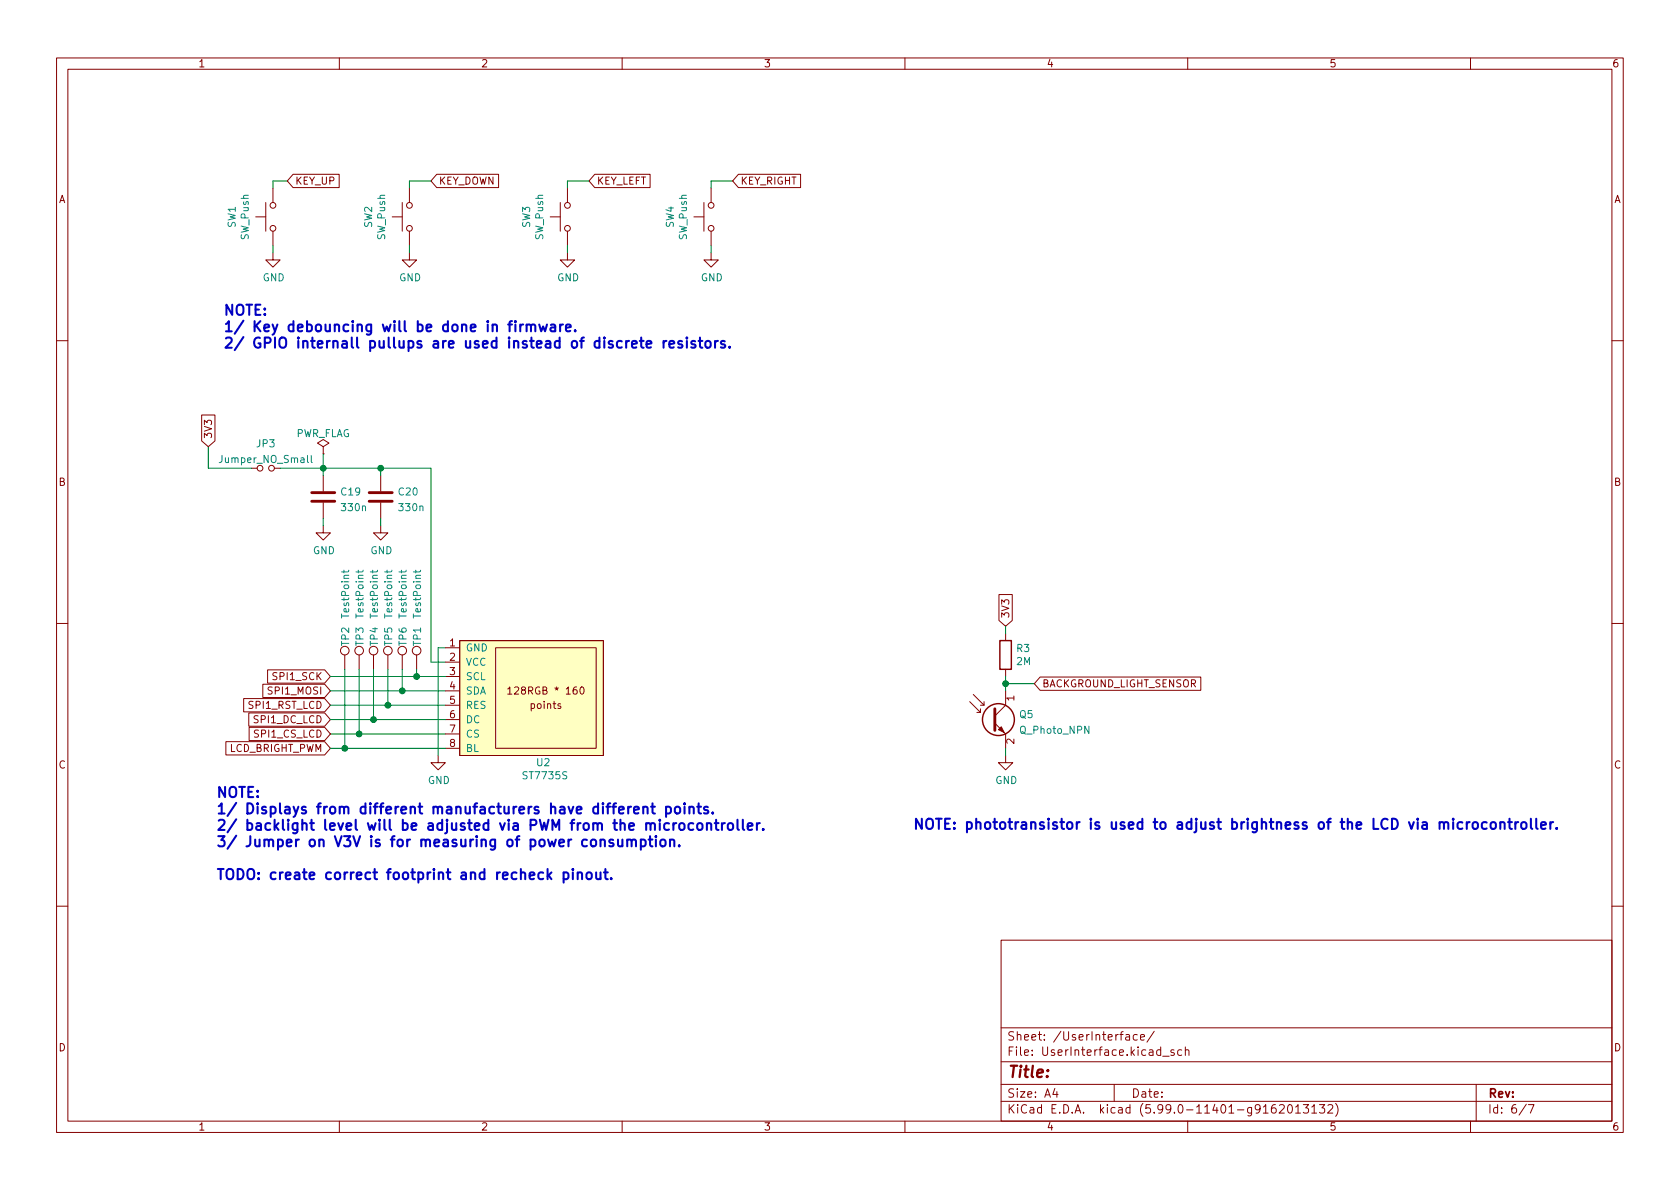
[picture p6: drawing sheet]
<svg xmlns="http://www.w3.org/2000/svg" width="297mm" height="210mm" viewBox="0 0 297 210" stroke-linecap="round" stroke-linejoin="round" font-family="sans-serif">
<g fill="none" stroke="#840000" stroke-width=".18">
<path d="M10 10.2h277v190.1h-277zM12 12.2h273v186.1h-273zM60 10.2v2M110 10.2v2M160 10.2v2M210 10.2v2M260 10.2v2M45.2 38.3h1.8M47 35.8v5.1M48.3 33.3v2.5M51.8 30.8h8.2v2.4h-8.2l-1-1.2zM69.3 38.3h1.8"/>
<path d="M71.1 35.8v5.1M72.4 33.3v2.5M77.2 30.8h11v2.4h-11l-1-1.2zM97.3 38.3h1.8M99.1 35.8v5.1M100.3 33.3v2.5M105.2 30.8h9.7v2.4h-9.7l-1.1-1.2zM122.7 38.3h1.8M124.5 35.8v5.1M125.7 33.3v2.5M130.6 30.8h11v2.4h-11l-1.1-1.2zM48.3 44.7v1.3h1.2l-1.2 1.2-1.3-1.2h1.3"/>
<path d="M48.3 40.9v2.5M72.4 44.7v1.3h1.3l-1.3 1.2-1.3-1.2h1.3M72.4 40.9v2.5M100.3 44.7v1.3h1.3l-1.3 1.2-1.2-1.2h1.2M100.3 40.9v2.5M125.7 44.7v1.3h1.3l-1.3 1.2-1.2-1.2h1.2M125.7 40.9v2.5M10 60.2h2M35.7 73.4h2.3v4.6l-1.2 1-1.1-1zM57.1 79l1.1-.6-1.1-.7-1 .7 1 .6v1.3M285 60.2h2M57.1 80.3h.1"/>
<path d="M57.1 93v1.2h1.3l-1.3 1.3-1.2-1.3h1.2M57.1 84.1v2.8M57.1 88.9v2.8M67.3 93v1.2h1.3l-1.3 1.3-1.3-1.3h1.3M67.3 84.1v2.8M67.3 88.9v2.8M10 110.2h2M47.3 118.5h10.1l1 1.1-1 1.2h-10.1zM61 115.8v2.6M63.5 115.8v2.6M66 115.8v2.6M68.6 115.8v2.6"/>
<path d="M71.1 115.8v2.6M73.7 115.8v2.6M78.7 114.5h2.6M78.7 117.1h2.6M78.7 119.6h2.6M81.3 113.3h25.4v20.3h-25.4zM87.6 114.5h17.8v17.8h-17.8zM176.6 105.1h2.4v4.6l-1.2 1-1.2-1zM177.8 112v1.3M177.8 118.4v1.2M183.9 119.7h28.4v2.4h-28.4l-1-1.2zM285 110.2h2"/>
<path d="M39.9 131.2h17.5l1 1.1-1 1.2h-17.5zM43.1 123.5h14.3l1 1.2-1 1.2h-14.3zM44 126.1h13.4l1 1.1-1 1.2h-13.4zM44 128.6h13.4l1 1.2-1 1.2h-13.4zM46.5 121h10.9l1 1.2-1 1.1h-10.9zM77.5 133.6v1.3h1.2l-1.2 1.2-1.3-1.2h1.3M78.7 122.2h2.6M78.7 124.7h2.6M78.7 127.2h2.6M78.7 129.8h2.6M78.7 132.3h2.6M89.8 121.8l.3-.3v1.2"/>
<path d="M89.8 122.7h.7M99.1 124.5l-.3-.1-.2 .2 .1 .2 .4 .1v.3h-.5M102.7 121.6l.1-.1a.68 .68 0 0 1 .5 .6 .68 .68 0 0 1-.5 .6l-.1-.1-.2-.3zM171.4 124.1l2 1.9v-.7M172.1 122.8l1.9 1.9v-.6M172.7 126h.7M173.4 124.7h.6M175.9 127.9l1.9 1.9v2.5M177.8 133.6v1.3h1.3l-1.3 1.2-1.3-1.2h1.3M177.8 122.2v2.5l-1.9 1.9M10 160.2h2M177 166.3h108v32h-108z"/>
<path d="M285 160.2h2M60 198.3v2M110 198.3v2M160 198.3v2M177 194.8h108M177 191.8h108M177 187.8h108M177 181.8h108M186.5 192.5l-.4 1h1M186.9 193v1M197 191.8v3M199.1 183h.5l.1 .9"/>
<path d="M199.7 183.3l-.5 .1a.29 .29 0 0 0-.2 .2 .29 .29 0 0 0 .2 .3h.5M201.1 183l-.5-.1-.2 .3v.4l.1 .3h.6M201.6 183.4l.8-.1-.1-.3-.4-.1-.3 .2 .1 .8h.6M204.1 182.4l-1.3 1.9M205.6 186.8h1.1M207.6 185.7l-.4-.1-.2 .2 .1 .3 .5 .1v.4h-.6M208.9 185.7l-.4-.1-.3 .3v.4l.2 .3h.5M209.6 185.8l.2-.2 .3 .1 .1 .9M209.6 185.1v1.5M210 198.3v2M225.5 195.3a.59 .59 0 0 0-.7 .7v.5l.1 .3h.5l.2-.1v-.5l-.1-.2-.4-.1-.3 .3M226.2 195.5l.6-.2 .2 .2 .1 .3-1 1h1"/>
<path d="M227.8 195.5l.2-.2a.81 .81 0 0 1 .6 .7 .81 .81 0 0 1-.3 .8h-.2a.81 .81 0 0 1-.3-1.3zM229.1 195.8l.4-.5v1.5M229.1 196.8h.8M230.4 195.3h1l-.5 .6 .4 .1v.7l-.2 .1h-.5l-.2-.1M231.9 195.8l.5-.5v1.5M231.9 196.8h.9M233.3 195.3h.9l-.5 .6 .4 .1v.7l-.2 .1h-.4l-.2-.1M234.8 195.5l.6-.2 .2 .2v.3l-.9 1h.9M236.1 195.1a1.72 1.72 0 0 1 0 2.3M260 198.3v2M261 191.8v6.5M269.9 195.3l-1.3 1.9"/>
<path d="M270.2 195.3h1l-.6 1.5"/>
<circle cx="48.3" cy="36.3" r=".51"/>
<circle cx="72.4" cy="36.3" r=".51"/>
<circle cx="100.3" cy="36.3" r=".51"/>
<circle cx="125.7" cy="36.3" r=".51"/>
<circle cx="48.3" cy="40.4" r=".51"/>
<circle cx="72.4" cy="40.4" r=".51"/>
<circle cx="100.3" cy="40.4" r=".51"/>
<circle cx="125.7" cy="40.4" r=".51"/>
<circle cx="46" cy="82.8" r=".51"/>
<circle cx="48" cy="82.8" r=".51"/>
<circle cx="61" cy="115.1" r=".76"/>
<circle cx="63.5" cy="115.1" r=".76"/>
<circle cx="66" cy="115.1" r=".76"/>
<circle cx="68.6" cy="115.1" r=".76"/>
<circle cx="71.1" cy="115.1" r=".76"/>
<circle cx="73.7" cy="115.1" r=".76"/>
</g>
<path d="M55.1 88.6h4.1M55.1 87.1h4.1M65.3 88.6h4M65.3 87.1h4M175.9 125.3v3.9" fill="none" stroke="#840000" stroke-width=".51"/>
<path d="M81.3 113.3h25.4v20.3h-25.4z" fill="#ffffc2" stroke="#ffffc2" stroke-width=".18"/>
<g fill="none" stroke="#008484" stroke-width=".18">
<path d="M55 80.5v1.1l.2 .2M60.8 100.8v.5M61.7 100.8l-.2 .3h-1.1M63.4 100.8v.5M64.2 100.8l-.2 .3h-1.1M65.9 100.8v.5M66.7 100.8l-.1 .3h-1.1M68.4 100.8v.5M69.3 100.8l-.2 .3h-1.1M71 100.8v.5M71.8 100.8l-.2 .3h-1M73.5 100.8v.5"/>
<path d="M74.4 100.8l-.2 .3h-1.1"/>
</g>
<g fill="none" stroke="#840000" stroke-width=".25">
<path d="M176.8 113.3h2v5.1h-2z"/>
<circle cx="176.5" cy="127.2" r="2.82"/>
</g>
<path d="M176.5 129l.5-.5 .5 1z" fill="#840000" stroke="#840000" stroke-width=".18"/>
<g fill="none" stroke="#0000c2" stroke-width=".36">
<path d="M92.5 57.4l-.3 .1-.2 .2M93.1 57.6a.45 .45 0 0 1 .8 0v1M93.1 57.4v1.2M93.9 57.6l.2-.2 .5 .1 .1 1.1M95.3 57.4l.4 1.2 .3-.9 .4 .9 .3-1.2M97.4 57.5h.7l.1 1.1M98.2 57.8l-.6 .1a.35 .35 0 0 0-.3 .3 .35 .35 0 0 0 .3 .4l.6-.1M99 57.4v1.2M99.5 57.4l-.3 .1-.2 .2M100.1 58l.8-.2-.1-.3-.5-.1-.2 .2v.9h.7M101.7 58.4v.2M121.4 59.7v.2"/>
<path d="M123.8 59.7v1.5v.2l.4 .1M117.3 60.3v1.2M117.8 60.3l-.3 .1-.2 .2M118.4 60.9l.8-.2-.1-.3-.5-.1-.2 .2v.9h.7M120.6 60.4l-.4-.1-.3 .2 .1 .3 .6 .2v.4h-.7M121.4 60.3v1.2M122.9 60.4l-.4-.1-.3 .2 .1 .3 .6 .2v.4h-.7M123.5 60.3h.7M124.8 60.5a.49 .49 0 0 1 .5-.2 .49 .49 0 0 1 .4 .3v.5a.49 .49 0 0 1-.5 .4 .49 .49 0 0 1-.5-.4zM126.4 60.3v1.2M126.9 60.3l-.3 .1-.2 .2M128.1 60.4l-.4-.1-.2 .2v.3l.6 .2v.4h-.6"/>
<path d="M129 61.3v.2M99.7 154.4l.5-.1 .3 .3v.5l-.2 .3h-.6M101.3 153.7v.1M101.3 154.3v1.2M102.1 154.4a.45 .45 0 0 1 .8 .1v1M102.1 154.3v1.2M103.9 154.4a.49 .49 0 0 1 .7 .2v.5a.49 .49 0 0 1-.4 .4 .49 .49 0 0 1-.5-.4v-.5zM105.4 154.3l.1 1.1a.49 .49 0 0 0 .7-.1M106.2 154.3v1.2M106.8 154.3h.7M107 153.7v1.5l.1 .2 .4 .1M108.1 155.3v.2"/>
<path d="M108.4 148.5h-.4l-.3 .2 .1 .3 .6 .1v.5h-.7M109.3 148.5l.1 1.1a.49 .49 0 0 0 .6-.1M110 148.5v1.2M110.9 148.6a.45 .45 0 0 1 .8 .1v1M110.9 148.5v1.2M111.7 148.7l.2-.2h.5v1.2M113.3 148.5h.5l.4 .3v.5l-.2 .3h-.7M113.3 148.5v1.8M113.7 142.8a.45 .45 0 0 1 .8 .1v1M113.7 142.7v1.2M114.7 148.5h.7M114.9 147.9v1.5l.1 .2 .4 .1"/>
<path d="M115.1 142.7h.7M115.4 142.1v1.5l.1 .2 .3 .1M116 148.5v1.2M116.9 148.5a.49 .49 0 0 1 .8 .3v.5a.49 .49 0 0 1-.5 .4 .49 .49 0 0 1-.5-.4v-.5zM117.8 142.7h.5l.3 .3v.5l-.1 .3h-.7M117.8 142.7v1.8M118.5 148.6a.45 .45 0 0 1 .7 .1v1M118.5 148.5v1.2M119.4 142.8a.49 .49 0 0 1 .5-.2 .49 .49 0 0 1 .4 .4v.5a.49 .49 0 0 1-.5 .4 .49 .49 0 0 1-.5-.4zM120.1 149.5v.2M120.2 145.7a.49 .49 0 0 1 .5-.1 .49 .49 0 0 1 .3 .3v.5a.49 .49 0 0 1-.4 .4 .49 .49 0 0 1-.5-.4zM121 142.1v.1"/>
<path d="M121 142.7v1.2M121.9 142.8a.45 .45 0 0 1 .8 .1v1M121.9 142.7v1.2M122.6 145.6h-.5l-.4 .3v.5l.2 .3h.7M123.3 142.7h.7M123.4 145.7a.49 .49 0 0 1 .4-.1 .49 .49 0 0 1 .4 .3v.5a.49 .49 0 0 1-.5 .4 .49 .49 0 0 1-.4-.4zM123.5 142.1v1.5l.1 .2 .4 .1M125 145.7a.45 .45 0 0 1 .8 .1v1M125 145.6v1.2M125.2 142.7h-.5l-.2 .2 .1 .3 .6 .1v.5h-.7M126 143.7v.2M126.4 145.6h.6"/>
<path d="M126.6 145v1.5l.1 .2 .3 .1M127.6 145.6v1.2M128.2 145.6h-.4l-.2 .3M128.8 145.7a.49 .49 0 0 1 .4-.1 .49 .49 0 0 1 .4 .3v.5a.49 .49 0 0 1-.5 .4 .49 .49 0 0 1-.4-.4zM130.4 145v1.5l.3 .3M131.3 145v1.5l.3 .3M132.2 146.2l.9-.2-.1-.4h-.5l-.3 .2 .1 .9h.7M133.8 145.6v1.2M134.3 145.6h-.3l-.2 .3M134.9 146.6v.2M260.5 145.6a.49 .49 0 0 1 .4-.2 .49 .49 0 0 1 .4 .3v.5a.49 .49 0 0 1-.5 .4 .49 .49 0 0 1-.4-.4zM262.9 145.5l-.6-.1-.3 .3v.5l.2 .3h.7"/>
<path d="M263.6 145.6a.49 .49 0 0 1 .5-.2 .49 .49 0 0 1 .4 .3v.5a.49 .49 0 0 1-.5 .4 .49 .49 0 0 1-.5-.4zM265.3 145.6a.45 .45 0 0 1 .7 0v1M265.3 145.4v1.2M266.6 145.4h.7M266.9 144.8v1.5l.1 .2 .3 .1M267.9 145.4v1.2M268.4 145.4l-.3 .1-.2 .2M269 145.6a.49 .49 0 0 1 .5-.2 .49 .49 0 0 1 .4 .3v.5a.49 .49 0 0 1-.5 .4 .49 .49 0 0 1-.4-.4zM270.7 144.8v1.5l.2 .3M271.6 144.8v1.5l.3 .3M272.5 146l.8-.2-.1-.3-.5-.1-.2 .2 .1 .9h.6M274.1 145.4v1.2"/>
<path d="M274.6 145.4l-.3 .1-.2 .2M275.2 146.4v.2"/>
</g>
<g fill="none" stroke="#008400" stroke-width=".18">
<path d="M50.8 32h-2.5v1.3M76.2 32h-3.8v1.3M104.1 32h-3.8v1.3M129.5 32h-3.8v1.3M48.3 43.4v1.3M72.4 43.4v1.3M100.3 43.4v1.3M125.7 43.4v1.3M36.8 79v3.8h7.6M49.5 82.8h26.7v34.3h2.5M57.1 80.3v3.8M57.1 91.7v1.3"/>
<path d="M67.3 82.8v1.3M67.3 91.7v1.3M58.4 119.6h20.3M61 118.4v13.9M63.5 118.4v11.4M66 118.4v8.8M68.6 118.4v6.3M71.1 118.4v3.8M73.7 118.4v1.2M78.7 114.5h-1.2v19.1M177.8 110.7v1.3M177.8 119.6v2.6"/>
<path d="M58.4 132.3h20.3M58.4 124.7h20.3M58.4 129.8h20.3M58.4 127.2h20.3M58.4 122.2h20.3M177.8 132.3v1.3M177.8 120.9h5.1"/>
</g>
<g fill="#008400" stroke="#008400" stroke-width=".18">
<circle cx="61" cy="132.3" r=".51"/>
<circle cx="63.5" cy="129.8" r=".51"/>
<circle cx="67.3" cy="82.8" r=".51"/>
<circle cx="57.2" cy="82.8" r=".51"/>
<circle cx="66" cy="127.2" r=".51"/>
<circle cx="68.6" cy="124.7" r=".51"/>
<circle cx="73.7" cy="119.6" r=".51"/>
<circle cx="71.1" cy="122.2" r=".51"/>
<circle cx="177.8" cy="120.9" r=".51"/>
</g>
<text font-size="2.8" fill="#840000" x="178" y="190.6">Title:</text>
<g font-size="2.5" fill="#0000c2">
<text x="39.4" y="55.8">NOTE:</text>
<text x="39.4" y="58.7">1/ Key debouncing will be done in firmware.</text>
<text x="39.4" y="61.6">2/ GPIO internall pullups are used instead of discrete resistors.</text>
<text x="38.1" y="141">NOTE:</text>
<text x="38.1" y="143.9">1/ Displays from different manufacturers have different points.</text>
<text x="38.1" y="146.8">2/ backlight level will be adjusted via PWM from the microcontroller.</text>
<text x="38.1" y="149.7">3/ Jumper on V3V is for measuring of power consumption.</text>
<text x="161.3" y="146.7">NOTE: phototransistor is used to adjust brightness of the LCD via microcontroller.</text>
<text x="38.1" y="155.6">TODO: create correct footprint and recheck pinout.</text>
</g>
<g font-size="2.1" fill="#840000">
<text x="178" y="184">Sheet: /UserInterface/</text>
<text x="178" y="186.7">File: UserInterface.kicad_sch</text>
<text x="178" y="196.9">KiCad E.D.A. kicad (5.99.0-11401-g9162013132)</text>
<text x="178" y="194.1">Size: A4</text>
<text x="200" y="194.1">Date:</text>
<text x="263" y="194.1">Rev:</text>
<text x="263" y="196.9">Id: 6/7</text>
</g>
<g font-size="1.8" fill="#840000">
<text x="35" y="11.9">1</text>
<text x="85" y="11.9">2</text>
<text x="135" y="11.9">3</text>
<text x="185" y="11.9">4</text>
<text x="235" y="11.9">5</text>
<text x="285" y="11.9">6</text>
<text x="10.3" y="35.9">A</text>
<text x="52.1" y="32.6">KEY_UP</text>
<text x="77.5" y="32.6">KEY_DOWN</text>
<text x="105.5" y="32.6">KEY_LEFT</text>
<text x="130.9" y="32.6">KEY_RIGHT</text>
<text x="285.3" y="35.9">A</text>
<text x="37.5" y="77.7" transform="rotate(-90 37.5 77.7)">3V3</text>
<text x="10.3" y="85.9">B</text>
<text x="285.3" y="85.9">B</text>
<text x="178.4" y="109.4" transform="rotate(-90 178.4 109.4)">3V3</text>
<text x="79.5" y="114.3">1</text>
<text x="79.5" y="116.8">2</text>
<text x="79.5" y="119.4">3</text>
<text x="44.1" y="125.3">SPI1_RST_LCD</text>
<text x="47.7" y="122.8">SPI1_MOSI</text>
<text x="48.5" y="120.3">SPI1_SCK</text>
<text x="79.5" y="121.9">4</text>
<text x="79.5" y="124.5">5</text>
<text x="90.8" y="122.8">128RGB * 160</text>
<text x="93.9" y="125.3">points</text>
<text x="179.3" y="123.9" transform="rotate(-90 179.3 123.9)">1</text>
<text x="184.2" y="121.5">BACKGROUND_LIGHT_SENSOR</text>
<text x="45.1" y="127.9">SPI1_DC_LCD</text>
<text x="45.2" y="130.4">SPI1_CS_LCD</text>
<text x="79.5" y="127">6</text>
<text x="79.5" y="129.5">7</text>
<text x="179.3" y="131.6" transform="rotate(-90 179.3 131.6)">2</text>
<text x="10.3" y="135.9">C</text>
<text x="40.4" y="133">LCD_BRIGHT_PWM</text>
<text x="79.5" y="132.1">8</text>
<text x="285.3" y="135.9">C</text>
<text x="10.3" y="185.9">D</text>
<text x="285.3" y="185.9">D</text>
<text x="35" y="199.9">1</text>
<text x="85" y="199.9">2</text>
<text x="135" y="199.9">3</text>
<text x="185" y="199.9">4</text>
<text x="235" y="199.9">5</text>
<text x="285" y="199.9">6</text>
</g>
<g font-size="1.8" fill="#008484">
<text x="41.7" y="40.3" transform="rotate(-90 41.7 40.3)">SW1</text>
<text x="65.8" y="40.3" transform="rotate(-90 65.8 40.3)">SW2</text>
<text x="93.7" y="40.3" transform="rotate(-90 93.7 40.3)">SW3</text>
<text x="119.1" y="40.3" transform="rotate(-90 119.1 40.3)">SW4</text>
<text x="44" y="42.4" transform="rotate(-90 44 42.4)">SW_Push</text>
<text x="68.1" y="42.4" transform="rotate(-90 68.1 42.4)">SW_Push</text>
<text x="96" y="42.4" transform="rotate(-90 96 42.4)">SW_Push</text>
<text x="121.4" y="42.4" transform="rotate(-90 121.4 42.4)">SW_Push</text>
<text x="46.4" y="49.7">GND</text>
<text x="70.6" y="49.7">GND</text>
<text x="98.5" y="49.7">GND</text>
<text x="123.9" y="49.7">GND</text>
<text x="52.2" y="77.3">PWR_FLAG</text>
<text x="39.1" y="81.9">Jumper_NO_Small</text>
<text x="45.4" y="79.1">JP3</text>
<text x="60.4" y="87.6">C19</text>
<text x="70.5" y="87.6">C20</text>
<text x="60.5" y="90.4">330n</text>
<text x="70.7" y="90.4">330n</text>
<text x="55.3" y="98">GND</text>
<text x="65.5" y="98">GND</text>
<text x="61.7" y="109.1" transform="rotate(-90 61.7 109.1)">TestPoint</text>
<text x="64.3" y="109.1" transform="rotate(-90 64.3 109.1)">TestPoint</text>
<text x="66.8" y="109.1" transform="rotate(-90 66.8 109.1)">TestPoint</text>
<text x="69.3" y="109.1" transform="rotate(-90 69.3 109.1)">TestPoint</text>
<text x="71.9" y="109.1" transform="rotate(-90 71.9 109.1)">TestPoint</text>
<text x="74.4" y="109.1" transform="rotate(-90 74.4 109.1)">TestPoint</text>
<text x="61.7" y="114.2" transform="rotate(-90 61.7 114.2)">TP2</text>
<text x="64.3" y="114.2" transform="rotate(-90 64.3 114.2)">TP3</text>
<text x="66.8" y="114.2" transform="rotate(-90 66.8 114.2)">TP4</text>
<text x="69.3" y="114.2" transform="rotate(-90 69.3 114.2)">TP5</text>
<text x="71.9" y="114.2" transform="rotate(-90 71.9 114.2)">TP6</text>
<text x="74.4" y="114.2" transform="rotate(-90 74.4 114.2)">TP1</text>
<text x="82.3" y="115.2">GND</text>
<text x="82.3" y="117.7">VCC</text>
<text x="179.8" y="117.6">2M</text>
<text x="179.8" y="115.3">R3</text>
<text x="82.3" y="120.3">SCL</text>
<text x="82.3" y="122.8">SDA</text>
<text x="82.3" y="125.3">RES</text>
<text x="82.3" y="127.9">DC</text>
<text x="82.3" y="130.4">CS</text>
<text x="180.3" y="127">Q5</text>
<text x="180.5" y="129.8">Q_Photo_NPN</text>
<text x="82.3" y="133">BL</text>
<text x="92.7" y="137.8">ST7735S</text>
<text x="94.9" y="135.5">U2</text>
<text x="75.6" y="138.6">GND</text>
<text x="176" y="138.6">GND</text>
</g>
</svg>
